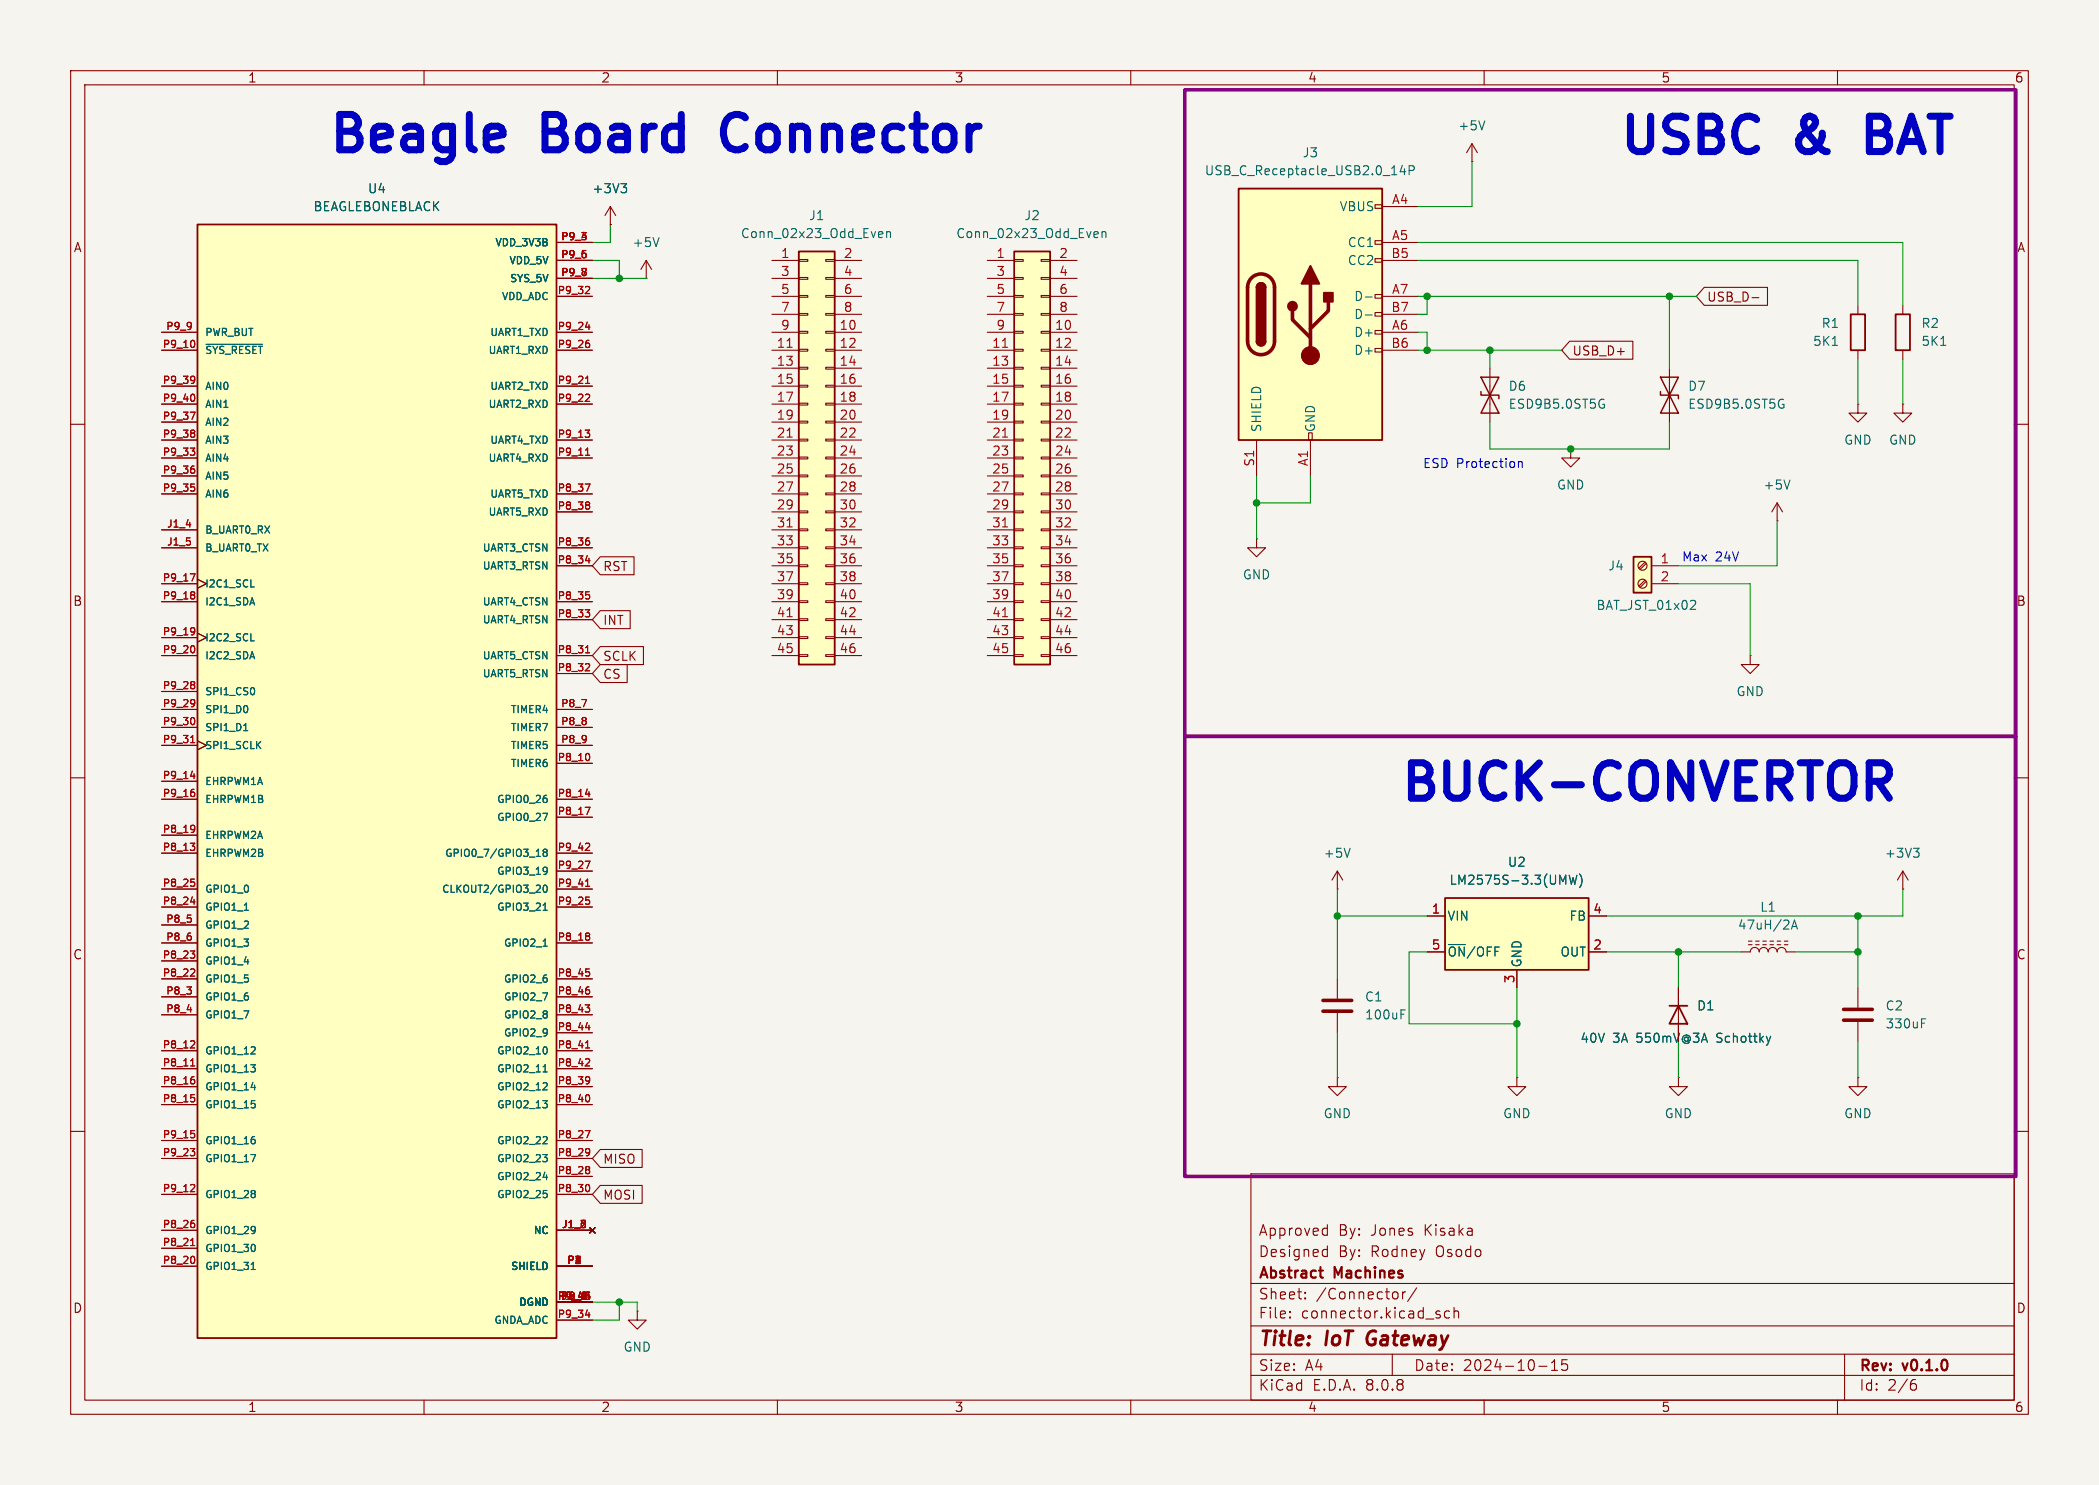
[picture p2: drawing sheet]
<svg xmlns="http://www.w3.org/2000/svg" width="297mm" height="210mm" viewBox="0 0 297 210" stroke-linecap="round" stroke-linejoin="round" font-family="sans-serif">
<path d="M0 0h297v210h-297z" fill="#f5f4ef" stroke="#f5f4ef" stroke-width=".14"/>
<g fill="none" stroke="#840000" stroke-width=".15">
<path d="M10 10h277v190h-277zM12 12h273v186h-273zM60 10v2M110 10v2M160 10v2M210 10v2M260 10v2M262.9 43.2v1.3M262.9 49.5v1.3M269.2 57.2v1.2h1.3l-1.3 1.3-1.2-1.3h1.2M269.2 57.2h.1M10 60h2"/>
<path d="M285 60h2M10 110h2M285 110h2M189.2 138.4v2.8M237.5 139.7v7.6M262.9 139.7v2.8M189.2 143.3v2.8M262.9 152.4v1.3h1.3l-1.3 1.2-1.3-1.2h1.3M262.9 152.4h.1M262.9 144.5v2.8M10 160h2M177 166h108v32h-108z"/>
<path d="M187.4 176.7l.4 .1M187.4 173.7l.4 .1M187.8 173.2v1.5M187.8 176.2v1.5M187.8 177.6l-.4 .1M187.8 174.6l-.4 .1M285 160h2M60 198v2M110 198v2M160 198v2M177 194.5h108M177 191.5h108"/>
<path d="M177 187.5h108M177 181.5h108M182.5 186.3h.1l-.1 .1M182.5 186.3v.1M182.5 185.5v.1M182.5 185.5h.1l-.1 .1M184.7 183.6v.1M184.7 183.6h-.1l.1 .1M184.7 182.8v.1M184.7 182.8h-.1l.1 .1M197 191.5v3M197.7 182.8l.1 .2-.1 .6"/>
<path d="M198.5 182.7v1M198.9 182.7l-.3 .1-.1 .2M200.5 182.1l-1.3 2M203.6 185.9l.2 .2-.1 .2-.1 .1M203.6 185.4l.1 .1M205.1 185.5l-.4-.1-.3 .3v.4l.1 .2 .2 .1 .4-.1M205.7 185.5a.37 .37 0 0 1 .7 .1v.8M205.7 184.9v1.5M210 198v2M217.7 193.2h1.2M219.5 193.8h.9M219.5 192.7l.5-.4v1.5"/>
<path d="M221.7 192.3h-.7v.7l.2-.1h.5l.1 .3-.1 .5-.2 .1h-.3l-.2-.1M260 198v2M261 191.5v6.5M270.6 195.7h.4l.2 .3-.1 .5-.2 .1h-.3M271 195.1l-.4 .1"/>
</g>
<path d="M193.7 188.5a1.27 1.27 0 0 0 0 1.6" fill="none" stroke="#840000" stroke-width=".4"/>
<path d="M186.6 179.7h.6M187.1 180.7h.1" fill="none" stroke="#840000" stroke-width=".3"/>
<path d="M261.9 44.5h2v5h-2zM236.2 142.2h2.6M237.5 142.2l1.3 2.6h-2.6z" fill="none" stroke="#840000" stroke-width=".25"/>
<path d="M187.2 143h4.1M187.2 141.5h4.1M260.9 144.3h4M260.9 142.7h4" fill="none" stroke="#840000" stroke-width=".51"/>
<path d="M259.3 48.8h.7M198.2 143.4h.5M198.2 142.8h.6M271.9 144.7h.4M271.9 144.1h.6" fill="none" stroke="#006464" stroke-width=".15"/>
<path d="M204.5 127h20.3v10.2h-20.3z" fill="#ffffc2"/>
<path d="M204.5 127h20.3v10.2h-20.3z" fill="none" stroke="#840000" stroke-width=".25"/>
<g fill="none" stroke="#840000" stroke-width=".15">
<path d="M86.4 31.8h.1M86.4 29.2l-.8 1.3M86.4 29.2v2.6M86.4 29.2l.7 1.3M210.8 52.1v7.6M236.2 52.1v7.6M262.9 57.2v1.2h1.3l-1.3 1.3-1.3-1.3h1.3M262.9 57.2h.1M222.2 63.5v1.3h1.3l-1.3 1.2-1.2-1.2h1.2M222.2 63.5h.1M251.5 73.7h.1M251.5 71.1l-.8 1.3"/>
<path d="M251.5 71.1v2.6M251.5 71.1l.7 1.3M201.9 129.5h2.6M201.9 134.6h2.6M214.6 137.2v2.5M224.8 129.5h2.5M224.8 134.6h2.5M246.4 134.6h1.2a.64 .64 0 0 1 .7-.6 .64 .64 0 0 1 .6 .6 .64 .64 0 0 1 .7-.6 .64 .64 0 0 1 .6 .6 .64 .64 0 0 1 .6-.6 .64 .64 0 0 1 .7 .6 .64 .64 0 0 1 .6-.6 .64 .64 0 0 1 .6 .6h1.3M247.4 133.6h.5M247.4 133.1h.5M248.4 133.6h.5M248.4 133.1h.5"/>
<path d="M249.4 133.6h.5M249.4 133.1h.5M250.4 133.6h.6M250.4 133.1h.6M251.5 133.6h.5M251.5 133.1h.5M252.5 133.6h.5M252.5 133.1h.5M214.6 152.4v1.3h1.3l-1.3 1.2-1.2-1.2h1.2M214.6 152.4h.1M237.5 152.4v1.3h1.3l-1.3 1.2-1.3-1.2h1.3M237.5 152.4h.1"/>
</g>
<path d="M87.9 26h.8l-.5 .5M88.4 26.5l.3 .2v.3l-.3 .2M226.7 56.5h.3M226.8 57.2h.2v.4l-.3 .1M252.1 56.5h.3M252.2 57.2h.2v.4l-.3 .1M253.3 67.9l-.4 1.3M222 123.8l.3 1.2 .3-.9 .2 .9 .3-1.2M223.5 123.6a1.46 1.46 0 0 1 0 1.9M253.5 131.4l.4-1.3 .4 1.3M253.6 131h.6" fill="none" stroke="#006464" stroke-width=".15"/>
<path d="M209.5 55.4v.5h2.6v.5M209.5 53.3h2.6l-1.3 2.6zM210.8 55.9l1.3 2.5h-2.6zM234.9 55.4v.5h2.6v.5M234.9 53.3h2.6l-1.3 2.6zM236.2 55.9l1.3 2.5h-2.6z" fill="none" stroke="#840000" stroke-width=".2"/>
<path d="M113 35.6h5.1v58.4h-5.1z" fill="#ffffc2"/>
<g fill="none" stroke="#840000" stroke-width=".15">
<path d="M91.4 39.4h.1M91.4 36.8l.8 1.3M91.4 36.8v2.6M91.4 36.8l-.7 1.3M109.2 36.8h3.8M109.2 39.4h3.8M113 39.2h1.3v.3h-1.3zM113 36.7h1.3v.3h-1.3zM116.8 39.2h1.3v.3h-1.3zM116.8 36.7h1.3v.3h-1.3zM118.1 36.8h3.8M118.1 39.4h3.8"/>
<path d="M109.2 47h3.8M109.2 49.5h3.8M109.2 52.1h3.8M109.2 54.6h3.8M109.2 57.2h3.8M109.2 59.7h3.8M109.2 41.9h3.8M109.2 44.5h3.8M113 59.6h1.3v.2h-1.3zM113 57h1.3v.3h-1.3zM113 54.5h1.3v.2h-1.3zM113 51.9h1.3v.3h-1.3z"/>
<path d="M113 49.4h1.3v.3h-1.3zM113 46.9h1.3v.2h-1.3zM113 44.3h1.3v.3h-1.3zM113 41.8h1.3v.2h-1.3zM116.8 59.6h1.3v.2h-1.3zM116.8 57h1.3v.3h-1.3zM116.8 54.5h1.3v.2h-1.3zM116.8 51.9h1.3v.3h-1.3zM116.8 49.4h1.3v.3h-1.3zM116.8 46.9h1.3v.2h-1.3zM116.8 44.3h1.3v.3h-1.3zM116.8 41.8h1.3v.2h-1.3z"/>
<path d="M118.1 47h3.8M118.1 49.5h3.8M118.1 52.1h3.8M118.1 54.6h3.8M118.1 57.2h3.8M118.1 59.7h3.8M118.1 41.9h3.8M118.1 44.5h3.8M269.2 43.2v1.3M269.2 49.5v1.3M109.2 62.2h3.8M109.2 64.8h3.8"/>
<path d="M109.2 67.3h3.8M109.2 69.9h3.8M109.2 72.4h3.8M109.2 74.9h3.8M109.2 77.5h3.8M113 79.9h1.3v.2h-1.3zM113 77.3h1.3v.3h-1.3zM113 74.8h1.3v.3h-1.3zM113 72.3h1.3v.2h-1.3zM113 69.7h1.3v.3h-1.3zM113 67.2h1.3v.2h-1.3zM113 64.6h1.3v.3h-1.3z"/>
<path d="M113 62.1h1.3v.3h-1.3zM116.8 79.9h1.3v.2h-1.3zM116.8 77.3h1.3v.3h-1.3zM116.8 74.8h1.3v.3h-1.3zM116.8 72.3h1.3v.2h-1.3zM116.8 69.7h1.3v.3h-1.3zM116.8 67.2h1.3v.2h-1.3zM116.8 64.6h1.3v.3h-1.3zM116.8 62.1h1.3v.3h-1.3zM118.1 62.2h3.8M118.1 64.8h3.8M118.1 67.3h3.8"/>
<path d="M118.1 69.9h3.8M118.1 72.4h3.8M118.1 74.9h3.8M118.1 77.5h3.8M109.2 80h3.8M109.2 82.6h3.8M109.2 85.1h3.8M109.2 87.6h3.8M109.2 90.2h3.8M109.2 92.7h3.8M113 92.6h1.3v.2h-1.3zM113 90h1.3v.3h-1.3z"/>
<path d="M113 87.5h1.3v.3h-1.3zM113 85h1.3v.2h-1.3zM113 82.4h1.3v.3h-1.3zM116.8 92.6h1.3v.2h-1.3zM116.8 90h1.3v.3h-1.3zM116.8 87.5h1.3v.3h-1.3zM116.8 85h1.3v.2h-1.3zM116.8 82.4h1.3v.3h-1.3zM118.1 80h3.8M118.1 82.6h3.8M118.1 85.1h3.8M118.1 87.6h3.8"/>
<path d="M118.1 90.2h3.8M118.1 92.7h3.8M189.2 125.7h.1M189.2 123.2l-.7 1.3M189.2 123.2v2.5M189.2 123.2l.8 1.3M269.2 125.7h.1M269.2 123.2v2.5M269.2 123.2l-.7 1.3M269.2 123.2l.8 1.3M189.2 152.4v1.3h1.3l-1.3 1.2-1.2-1.2h1.2M189.2 152.4h.1"/>
</g>
<path d="M113 35.6h5.1v58.4h-5.1zM268.2 44.5h2.1v5h-2.1z" fill="none" stroke="#840000" stroke-width=".25"/>
<path d="M111.4 49.1h.7M111.4 61.8h.7M111.4 74.5h.7M111.4 87.2h.7" fill="none" stroke="#a90000" stroke-width=".15"/>
<path d="M93.3 33.6l-.5 1.3M124.5 32.8h.4v.3l-.6 .1M124.9 33.5l-.4 .1M125.5 32.9l.1-.1h.3l.1 .8M125.5 32.8v.8M274.6 48.8h.7M191 120l-.4 1.2M270.8 120h.7l-.4 .4M271.3 120.4l.2 .3v.3l-.2 .2" fill="none" stroke="#006464" stroke-width=".15"/>
<path d="M143.5 35.6h5.1v58.4h-5.1z" fill="#ffffc2"/>
<g fill="none" stroke="#840000" stroke-width=".15">
<path d="M139.7 36.8h3.8M139.7 39.4h3.8M143.5 39.2h1.3v.3h-1.3zM143.5 36.7h1.3v.3h-1.3zM147.3 39.2h1.3v.3h-1.3zM147.3 36.7h1.3v.3h-1.3zM148.6 36.8h3.8M148.6 39.4h3.8M139.7 47h3.8M139.7 49.5h3.8M139.7 52.1h3.8M139.7 54.6h3.8"/>
<path d="M139.7 57.2h3.8M139.7 59.7h3.8M139.7 41.9h3.8M139.7 44.5h3.8M143.5 59.6h1.3v.2h-1.3zM143.5 57h1.3v.3h-1.3zM143.5 54.5h1.3v.2h-1.3zM143.5 51.9h1.3v.3h-1.3zM143.5 49.4h1.3v.3h-1.3zM143.5 46.9h1.3v.2h-1.3zM143.5 44.3h1.3v.3h-1.3zM143.5 41.8h1.3v.2h-1.3z"/>
<path d="M147.3 59.6h1.3v.2h-1.3zM147.3 57h1.3v.3h-1.3zM147.3 54.5h1.3v.2h-1.3zM147.3 51.9h1.3v.3h-1.3zM147.3 49.4h1.3v.3h-1.3zM147.3 46.9h1.3v.2h-1.3zM147.3 44.3h1.3v.3h-1.3zM147.3 41.8h1.3v.2h-1.3zM148.6 47h3.8M148.6 49.5h3.8M148.6 52.1h3.8M148.6 54.6h3.8"/>
<path d="M148.6 57.2h3.8M148.6 59.7h3.8M148.6 41.9h3.8M148.6 44.5h3.8M139.7 62.2h3.8M139.7 64.8h3.8M139.7 67.3h3.8M139.7 69.9h3.8M139.7 72.4h3.8M139.7 74.9h3.8M139.7 77.5h3.8M143.5 79.9h1.3v.2h-1.3z"/>
<path d="M143.5 77.3h1.3v.3h-1.3zM143.5 74.8h1.3v.3h-1.3zM143.5 72.3h1.3v.2h-1.3zM143.5 69.7h1.3v.3h-1.3zM143.5 67.2h1.3v.2h-1.3zM143.5 64.6h1.3v.3h-1.3zM143.5 62.1h1.3v.3h-1.3zM147.3 79.9h1.3v.2h-1.3zM147.3 77.3h1.3v.3h-1.3zM147.3 74.8h1.3v.3h-1.3zM147.3 72.3h1.3v.2h-1.3zM147.3 69.7h1.3v.3h-1.3z"/>
<path d="M147.3 67.2h1.3v.2h-1.3zM147.3 64.6h1.3v.3h-1.3zM147.3 62.1h1.3v.3h-1.3zM148.6 62.2h3.8M148.6 64.8h3.8M148.6 67.3h3.8M148.6 69.9h3.8M148.6 72.4h3.8M148.6 74.9h3.8M148.6 77.5h3.8M139.7 80h3.8M139.7 82.6h3.8"/>
<path d="M139.7 85.1h3.8M139.7 87.6h3.8M139.7 90.2h3.8M139.7 92.7h3.8M143.5 92.6h1.3v.2h-1.3zM143.5 90h1.3v.3h-1.3zM143.5 87.5h1.3v.3h-1.3zM143.5 85h1.3v.2h-1.3zM143.5 82.4h1.3v.3h-1.3zM147.3 92.6h1.3v.2h-1.3zM147.3 90h1.3v.3h-1.3zM147.3 87.5h1.3v.3h-1.3z"/>
<path d="M147.3 85h1.3v.2h-1.3zM147.3 82.4h1.3v.3h-1.3zM148.6 80h3.8M148.6 82.6h3.8M148.6 85.1h3.8M148.6 87.6h3.8M148.6 90.2h3.8M148.6 92.7h3.8"/>
</g>
<path d="M143.5 35.6h5.1v58.4h-5.1z" fill="none" stroke="#840000" stroke-width=".25"/>
<path d="M141.8 49.1h.8M141.8 61.8h.8M141.8 74.5h.8M141.8 87.2h.8" fill="none" stroke="#a90000" stroke-width=".15"/>
<path d="M155 32.8h.3l.1 .3-.6 .1M155.3 33.5l-.3 .1M155.9 32.9l.2-.1h.3l.1 .8M155.9 32.8v.8" fill="none" stroke="#006464" stroke-width=".15"/>
<path d="M231.1 78.7h2.6v5.1h-2.6z" fill="#ffffc2"/>
<path d="M231.1 78.7h2.6v5.1h-2.6z" fill="none" stroke="#840000" stroke-width=".25"/>
<g fill="none" stroke="#840000" stroke-width=".15">
<path d="M232.8 79.5l-.9 .8M232.9 79.7l-.8 .8M232.8 82l-.9 .9M232.9 82.2l-.8 .9M233.7 80h3.8M233.7 82.6h3.8"/>
<circle cx="232.4" cy="82.5" r=".63"/>
<circle cx="232.4" cy="80" r=".63"/>
</g>
<path d="M239.7 84.9l.2 .2v.4l-.8 .7h.8" fill="none" stroke="#006464" stroke-width=".15"/>
<path d="M175.3 26.7h20.3v35.5h-20.3z" fill="#ffffc2"/>
<g fill="none" stroke="#840000" stroke-width=".15">
<path d="M194.6 36.6h1v.5h-1zM194.6 34h1v.5h-1zM194.6 29h1v.5h-1zM195.6 29.2h5.1M195.6 34.3h5.1M195.6 36.8h5.1M208.3 22.9h.1M208.3 20.3l-.8 1.3M208.3 20.3v2.6M208.3 20.3l.7 1.3M194.6 49.3h1v.5h-1zM194.6 46.7h1v.5h-1z"/>
<path d="M194.6 44.2h1v.5h-1zM194.6 41.7h1v.5h-1zM195.6 47h5.1M195.6 41.9h5.1M195.6 49.5h5.1M195.6 44.5h5.1M177.8 62.2v5.1M185.2 61.2h.5v1h-.5zM185.4 62.2v5.1M247.6 92.7v1.3h1.3l-1.3 1.3-1.2-1.3h1.2M247.6 92.7h.1M90.2 185.4v1.3h1.2l-1.2 1.3-1.3-1.3h1.3"/>
<path d="M90.2 185.4h.1"/>
</g>
<path d="M175.3 26.7h20.3v35.5h-20.3zM177.8 48.3a.64 .64 0 0 0 .6 .6 .64 .64 0 0 0 .7-.6M177.8 40.6a.64 .64 0 0 1 .6-.6 .64 .64 0 0 1 .7 .6" fill="none" stroke="#840000" stroke-width=".25"/>
<path d="M177.1 39.3a1.9 1.9 0 0 1 2.1-.4 1.9 1.9 0 0 1 1.1 1.7v7.7a1.91 1.91 0 0 1-1.9 1.9 1.91 1.91 0 0 1-1.9-1.9v-7.7a1.9 1.9 0 0 1 .6-1.3zM182.9 43.9v1.3l2.5 2.6M185.4 40.1v10.2M188 42.7v1.2l-2.6 2.6" fill="none" stroke="#840000" stroke-width=".51"/>
<g fill="#840000" stroke="#840000" stroke-width=".25">
<path d="M177.8 48.3h1.3a.64 .64 0 0 1-.7 .6 .64 .64 0 0 1-.6-.6z"/>
<path d="M177.8 40.6h1.3v7.7h-1.3z"/>
<path d="M178 40.2a.64 .64 0 0 1 .7-.1 .64 .64 0 0 1 .4 .5h-1.3z"/>
<path d="M185.4 37.6l1.3 2.5h-2.6z"/>
<path d="M187.3 41.4h1.3v1.3h-1.3z"/>
<circle cx="182.9" cy="43.3" r=".63"/>
</g>
<circle cx="185.4" cy="50.3" r="1.27" fill="#840000" stroke="#840000" stroke-width=".15"/>
<path d="M210.1 17.1l-.4 1.3M198.4 23.4l-.3 .9h.8M198.7 23.9v.8M199.4 24.1l.6-.1 .1-.1v-.3l-.2-.2h-.5v1.3M193.2 42h1M193.2 44.5h1" fill="none" stroke="#006464" stroke-width=".15"/>
<path d="M27.9 31.8h50.8v157.4h-50.8z" fill="#ffffc2"/>
<path d="M27.9 31.8h50.8v157.4h-50.8z" fill="none" stroke="#840000" stroke-width=".25"/>
<g fill="none" stroke="#840000" stroke-width=".15">
<path d="M78.7 34.3h5.1M78.7 36.8h5.1M78.7 39.4h5.1M86.4 31.8h.1M22.9 49.5h5M22.9 54.6h5M22.9 57.2h5M22.9 47h5M22.9 59.7h5M78.7 49.5h5.1M78.7 54.6h5.1M78.7 57.2h5.1"/>
<path d="M78.7 47h5.1M78.7 41.9h5.1M222.1 48.3h8.9v2.5h-8.9l-1.1-1.3zM241.1 40.6h9v2.6h-9l-1.1-1.3zM247.9 42.1h1M22.9 74.9h5M22.9 77.5h5M22.9 69.9h5M22.9 64.8h5M22.9 62.2h5M22.9 67.3h5M78.7 77.5h5.1"/>
<path d="M78.7 69.9h5.1M78.7 72.4h5.1M78.7 64.8h5.1M78.7 62.2h5.1M84.9 78.7h4.8v2.6h-4.8l-1.1-1.3zM177.8 76.2v1.3h1.3l-1.3 1.2-1.3-1.2h1.3M177.8 76.2h.1M22.9 92.7h5M22.9 85.1h5M22.9 82.6h5M22.9 90.2h5M22.9 97.8h5"/>
<path d="M27.9 81.9l1.3 .7-1.3 .6M27.9 89.5l1.3 .7-1.3 .6M78.7 92.7h5.1M78.7 95.3h5.1M78.7 87.6h5.1M78.7 80h5.1M78.7 85.1h5.1M84.9 86.4h4.3v2.5h-4.3l-1.1-1.3zM84.9 91.4h6.1v2.6h-6.1l-1.1-1.3zM84.9 94h3.8v2.5h-3.8l-1.1-1.2zM22.9 113h5M22.9 118.1h5"/>
<path d="M22.9 100.3h5M22.9 102.9h5M22.9 105.4h5M22.9 110.5h5M27.9 104.8l1.3 .6-1.3 .6M78.7 108h5.1M78.7 113h5.1M78.7 115.6h5.1M78.7 100.3h5.1M78.7 102.9h5.1M78.7 105.4h5.1M22.9 120.7h5"/>
<path d="M22.9 133.4h5M22.9 138.4h5M22.9 135.9h5M22.9 128.3h5M22.9 125.7h5M22.9 130.8h5M78.7 120.7h5.1M78.7 133.4h5.1M78.7 138.4h5.1M78.7 128.3h5.1M78.7 125.7h5.1M78.7 123.2h5.1"/>
<path d="M201.9 129.5h2.6M201.9 134.6h2.6M214.6 137.2v2.5M224.8 129.5h2.5M224.8 134.6h2.5M237.5 139.7v2.5M22.9 151.1h5M22.9 148.6h5M22.9 156.2h5M22.9 153.7h5M22.9 141h5M22.9 143.5h5"/>
<path d="M78.7 151.1h5.1M78.7 148.6h5.1M78.7 156.2h5.1M78.7 153.7h5.1M78.7 141h5.1M78.7 143.5h5.1M78.7 146.1h5.1M237.5 144.8v2.5M22.9 174h5M22.9 179.1h5M22.9 176.5h5M22.9 161.3h5"/>
<path d="M22.9 163.8h5M22.9 168.9h5M78.7 174h5.1M78.7 179.1h5.1M78.7 161.3h5.1M78.7 166.4h5.1M78.7 163.8h5.1M78.7 168.9h5.1M83.4 173.6l.8 .8M84.2 173.6l-.8 .8M84.9 167.6h6v2.6h-6l-1.1-1.3zM84.9 162.6h6v2.5h-6l-1.1-1.3z"/>
<path d="M78.7 184.2h5.1M78.7 186.7h5.1"/>
</g>
<g fill="none" stroke="#a90000" stroke-width=".15">
<path d="M26.9 58.3h.7l-.4 1M27.4 53.2l.1 .1a.86 .86 0 0 1-.1 .8M27.5 48.2l.1 .3-.1 .5M27.5 55.8l.1 .3-.1 .6M27.6 53.6l-.2 .2M82.9 54.2h.5M82.9 46.3h.6M83 53.4l.1-.2v1M83.2 40.5l.2 .2v.2l-.6 .6h.6M83.2 55.7l.2 .2v.3l-.6 .6h.6M83.3 48.6l.1 .1-.1 .4M26.9 63.4h.7l-.4 .4"/>
<path d="M27 68.4h.5M27.4 68.8l.2 .2v.3l-.2 .2M27.5 60.9l.1 .1-.1 .2M27.5 61.3l.1 .2-.1 .3M27.5 63.8l.1 .1-.1 .4M27.5 66.3l.1 .2-.1 .4M82.8 68.4h.7l-.5 1.1M82.8 60.8h.6l-.3 .4M82.9 79.3h.6M82.9 64.4h.5M83 63.5l.1-.1v1M83.3 61.3l.1 .1-.1 .4"/>
<path d="M83.3 71l.1 .2-.1 .2M83.3 71.5l.1 .1-.1 .4M83.3 76.5l.1 .1-.1 .4M26.9 81.1h.7l-.4 1.1M27.4 88.8l.1 .1a.86 .86 0 0 1-.1 .8M27.4 98.9l.1 .1a.86 .86 0 0 1-.1 .8M27.5 83.7l.1 .2-.1 .2M27.5 84.2l.1 .1-.1 .4M27.5 91.4l.1 .3-.1 .5M27.5 96.4l.1 .2-.1 .2M27.5 96.9l.1 .1-.1 .4M27.6 89.2l-.2 .2"/>
<path d="M27.6 99.4l-.2 .2M82.8 86.2h.6l-.3 .4M82.9 92.3h.5M82.9 83.7h.5M83 91.5l.1-.2v1M83.2 84.1l.2 .2v.2l-.2 .2M83.2 93.8l.2 .2v.3l-.6 .6h.6M83.3 86.7l.1 .1-.1 .4M26.9 119.2h.7l-.4 .4M27 109.8h.6M27 105h.6M27.2 104.2l.1-.2v1"/>
<path d="M27.4 116.7l.1 .1a.86 .86 0 0 1-.1 .8M27.5 101.6l.1 .3-.1 .5M27.5 112.1l.1 .1-.1 .4M27.5 119.7l.1 .1-.1 .4M27.6 117.1l-.2 .2M82.8 114.2h.7l-.5 1M82.9 112.3h.6M83.2 119.2l.2 .2v.3l-.6 .6h.6M83.3 106.6l.1 .3-.1 .6M26.9 134.5h.7l-.4 .4M27 127.5h.6M27 124.3h.5"/>
<path d="M27.4 124.7l.2 .2v.3l-.2 .1M27.4 137l.2 .2-.1 .3-.6 .5h.7M27.5 134.9l.1 .2-.1 .4M82.8 121.8h.7l-.5 1M82.9 125.3h.5M82.9 137h.5M82.9 126.9h.5M83 124.5l.1-.2v1M83.2 127.3l.2 .1v.3l-.2 .2M83.2 137.4l.2 .2v.3l-.2 .1M83.3 132l.1 .1-.1 .2M83.3 132.4l.1 .2-.1 .3"/>
<path d="M27 150.7h.6M27 154.8h.5M27 159.9h.5M27.2 149.9l.1-.2v1M27.4 147.2l.2 .2-.1 .2-.6 .6h.7M27.4 155.2l.2 .2v.2l-.2 .2M27.5 152.7l.1 .1-.1 .4M82.8 159.9h.7l-.5 1M82.8 142.1h.6l-.3 .4M82.9 148.2h.5M82.9 145.3h.6M83 147.3l.1-.1v1"/>
<path d="M83.2 149.7l.2 .2v.3l-.6 .5h.6M83.2 152.3l.2 .1a.86 .86 0 0 1-.1 .8M83.3 140l.1 .1-.1 .4M83.3 142.5l.1 .2-.1 .4M83.3 154.9l.1 .3-.1 .5M83.4 152.7l-.2 .2M26.9 162.4h.7l-.4 .4M27 176.1h.6M27.2 175.3l.1-.2v1M27.4 160.3l.2 .2v.2l-.2 .2M27.4 167.5l.2 .2-.1 .2-.6 .6h.7M27.5 162.9l.1 .1-.1 .4"/>
<path d="M27.5 173l.1 .2-.1 .4M27.5 177.8l.1 .3-.1 .5M83.2 162.4l.2 .1a.86 .86 0 0 1-.1 .8M83.3 165l.1 .2-.1 .2M83.3 165.5l.1 .1-.1 .3M83.3 167.6l.1 .3-.1 .5M83.4 162.9l-.2 .2M82.8 182.7h.6l-.3 .4M82.9 186h.6M82.9 183.4h.6M83.3 183.2l.1 .1-.1 .4"/>
</g>
<g fill="none" stroke="#006464" stroke-width=".15">
<path d="M87.9 26h.8l-.5 .5M88.4 26.5l.3 .2v.3l-.3 .2M29.2 48.7h7.9M35.5 83h.5M35.5 90.6h.5M36 97.4v.7M34.5 103.3h.6M76.8 115h.7l-.5 1M77.3 112.9l.1 .2-.1 .3M34.6 128.7h.6M75.9 121.1h.6M76.8 133.8h.6"/>
<path d="M76.8 128.7h.6M76.9 125.3l.2-.1a.54 .54 0 0 1 .3 .5 .54 .54 0 0 1-.3 .5l-.2-.1-.1-.3zM77 120.5l-.2-.2 .2-.2h.3l.1 .2-.2 .2M77 120.5l-.2 .2 .1 .3 .1 .1h.3l.1-.2v-.3l-.2-.1M77 127.9l.1-.2v1M77 120.5h.2M77.3 122.7h.1a.86 .86 0 0 1-.1 .9M77.4 123.1l-.1 .1M222 123.8l.3 1.2 .3-.9 .2 .9 .3-1.2M223.5 123.6a1.46 1.46 0 0 1 0 1.9M35.5 150.6h.6l-.3 .4M35.5 153.8h.7"/>
<path d="M36 148.1l.1 .1v.3l-.6 .6h.6M36.1 151.1v.4M36.1 156.1v.5M76.8 155.7h.6l-.3 .3M76.8 151.6h.6M77 150.7l.1-.1v1M77.2 153.1l.2 .2v.3l-.6 .5h.6M77.3 148.1l.1 .3-.1 .6M77.3 156.1l.1 .1-.1 .4M35.5 163.3h.7l-.5 1M35.5 179.5h.6M36.1 161.2v.5"/>
<path d="M36.1 168.5v.2M36.1 168.9v.4M36.1 173.5v.7M36.1 176.2v.6M36.1 173.9v.1M76.8 163.3h.6l-.3 .4M76.8 166.5h.7M76.9 168.4h.5M77.2 160.7l.2 .2v.3l-.6 .6h.6M77.3 163.7l.1 .2-.1 .3M77.3 168.8l.1 .1-.1 .4"/>
</g>
<path d="M102.8 16.9a3.5 3.5 0 0 0 0 3.6M264.5 18.8h1.7M266.2 16.4h-1.7v5h1.9M265.7 110.5l1.6 2.4M266.9 108.1a1.36 1.36 0 0 1 0 2.2" fill="none" stroke="#0000c2" stroke-width="1"/>
<path d="M214.9 65.3v.8M214.9 65.4l.1-.1h.3l.1 .8" fill="none" stroke="#0000c2" stroke-width=".15"/>
<path d="M167.6 12.7h117.6v91.4h-117.6zM167.6 104.1h117.6v62.3h-117.6z" fill="none" stroke="#840084" stroke-width=".5"/>
<g fill="none" stroke="#009600" stroke-width=".15">
<path d="M83.8 36.8h3.8v2.6M83.8 39.4h7.6M86.4 31.8v2.5h-2.6M200.7 36.8h62.2v6.4M200.7 34.3h68.5v8.9M208.3 22.9v6.3h-7.6M200.7 41.9h39.3M200.7 49.5h20.3M200.7 47h1.2v2.5M201.9 41.9v2.6h-1.2M210.8 59.7v3.8h25.4v-3.8M210.8 49.5v2.6"/>
<path d="M236.2 41.9v10.2M262.9 50.8v6.4M269.2 50.8v6.4M177.8 67.3v8.9M185.4 67.3v3.8h-7.6M251.5 73.7v6.3h-14M237.5 82.6h10.1v10.1M189.2 129.5h12.7M189.2 125.7v12.7M201.9 134.6h-2.5v10.2h15.2M214.6 139.7v12.7M227.3 134.6h19.1"/>
<path d="M237.5 134.6v5.1M254 134.6h8.9M262.9 129.5v10.2M269.2 125.7v3.8h-41.9M189.2 146.1v6.3M237.5 147.3v5.1M262.9 147.3v5.1M83.8 184.2h6.4v1.2M87.6 184.2v2.5h-3.8"/>
</g>
<g fill="#009600" stroke="#009600" stroke-width=".15">
<circle cx="189.2" cy="129.5" r=".46"/>
<circle cx="262.9" cy="134.6" r=".46"/>
<circle cx="262.9" cy="129.5" r=".46"/>
<circle cx="237.5" cy="134.6" r=".46"/>
<circle cx="214.6" cy="144.8" r=".46"/>
<circle cx="236.2" cy="41.9" r=".46"/>
<circle cx="87.6" cy="184.2" r=".46"/>
<circle cx="87.6" cy="39.4" r=".46"/>
<circle cx="210.8" cy="49.5" r=".46"/>
<circle cx="201.9" cy="49.5" r=".46"/>
<circle cx="222.2" cy="63.5" r=".46"/>
<circle cx="177.8" cy="71.1" r=".46"/>
<circle cx="201.9" cy="41.9" r=".46"/>
</g>
<g font-size="7" fill="#0000c2">
<text x="46.2" y="21.8">Beagle</text>
<text x="77.3" y="21.8">Board</text>
<text x="104.8" y="21.8">Connector</text>
<text x="228.9" y="22.1">USBC</text>
<text x="254.7" y="22.1">&amp;</text>
<text x="266.7" y="22.1">BAT</text>
<text x="197.9" y="113.5">BUCK-CONVERTOR</text>
</g>
<g font-size="2.8" fill="#840000">
<text x="178" y="190.9">Title:</text>
<text x="187.7" y="190.9">IoT</text>
<text x="194.3" y="190.9">Gateway</text>
</g>
<g font-size="2.1" fill="#840000">
<text x="178" y="178">Designed</text>
<text x="178" y="175">Approved</text>
<text x="189.4" y="178">By:</text>
<text x="189.4" y="175">By:</text>
<text x="194" y="178">Rodney</text>
<text x="194" y="175">Jones</text>
<text x="201.7" y="175">Kisaka</text>
<text x="203.3" y="178">Osodo</text>
<text x="178" y="184">Sheet:</text>
<text x="178" y="181.2">Abstract</text>
<text x="186.2" y="184">/Connector/</text>
<text x="188.9" y="181.2">Machines</text>
<text x="178" y="186.7">File:</text>
<text x="184.1" y="186.7">connector.kicad_sch</text>
<text x="178" y="196.9">KiCad</text>
<text x="178" y="194.1">Size:</text>
<text x="184.7" y="194.1">A4</text>
<text x="185.7" y="196.9">E.D.A.</text>
<text x="193.3" y="196.9">8.0.8</text>
<text x="200" y="194.1">Date:</text>
<text x="207" y="194.1">2024-10-15</text>
<text x="263" y="194.3">Rev:</text>
<text x="263" y="196.9">Id:</text>
<text x="267.1" y="196.9">2/6</text>
<text x="269.4" y="194.3">v0.1.0</text>
</g>
<g font-size="1.8" fill="#840000">
<text x="35" y="11.9">1</text>
<text x="85" y="11.9">2</text>
<text x="135" y="11.9">3</text>
<text x="185" y="11.9">4</text>
<text x="235" y="11.9">5</text>
<text x="285" y="11.9">6</text>
<text x="10.3" y="35.9">A</text>
<text x="285.3" y="35.9">A</text>
<text x="241.5" y="42.9">USB_D-</text>
<text x="222.4" y="50.5">USB_D+</text>
<text x="85.2" y="81">RST</text>
<text x="10.3" y="85.9">B</text>
<text x="85.2" y="88.6">INT</text>
<text x="285.3" y="85.9">B</text>
<text x="85.2" y="93.7">SCLK</text>
<text x="85.2" y="96.2">CS</text>
<text x="10.3" y="135.9">C</text>
<text x="285.3" y="135.9">C</text>
<text x="85.2" y="164.8">MISO</text>
<text x="85.2" y="169.9">MOSI</text>
<text x="10.3" y="185.9">D</text>
<text x="285.3" y="185.9">D</text>
<text x="35" y="199.9">1</text>
<text x="85" y="199.9">2</text>
<text x="135" y="199.9">3</text>
<text x="185" y="199.9">4</text>
<text x="235" y="199.9">5</text>
<text x="285" y="199.9">6</text>
</g>
<g font-size="1.8" fill="#006464">
<text x="184.2" y="22.5">J3</text>
<text x="206.2" y="18.6">+5V</text>
<text x="52" y="27.5">U4</text>
<text x="83.7" y="27.5">+3V3</text>
<text x="170.4" y="25">USB_C_Receptacle_USB2.0_14P</text>
<text x="44.3" y="30.1">BEAGLEBONEBLACK</text>
<text x="89.4" y="35.2">+5V</text>
<text x="104.7" y="33.9">Conn_02x23_Odd_Even</text>
<text x="114.4" y="31.3">J1</text>
<text x="135.2" y="33.9">Conn_02x23_Odd_Even</text>
<text x="144.9" y="31.3">J2</text>
<text x="189.5" y="30.1">VBUS</text>
<text x="190.6" y="35.2">CC1</text>
<text x="190.6" y="37.7">CC2</text>
<text x="191.5" y="47.9">D+</text>
<text x="191.5" y="42.8">D-</text>
<text x="191.5" y="45.3">D-</text>
<text x="257.7" y="46.6">R1</text>
<text x="271.8" y="46.6">R2</text>
<text x="191.5" y="50.4">D+</text>
<text x="256.4" y="49.1">5K1</text>
<text x="271.8" y="49.1">5K1</text>
<text x="213.4" y="55.5">D6</text>
<text x="213.4" y="58">ESD9B5.0ST5G</text>
<text x="238.8" y="55.5">D7</text>
<text x="238.8" y="58">ESD9B5.0ST5G</text>
<text x="178.7" y="61.2" transform="rotate(-90 178.7 61.2)">SHIELD</text>
<text x="186.3" y="61.2" transform="rotate(-90 186.3 61.2)">GND</text>
<text x="260.9" y="63.1">GND</text>
<text x="267.2" y="63.1">GND</text>
<text x="220.2" y="69.4">GND</text>
<text x="249.4" y="69.4">+5V</text>
<text x="175.8" y="82.1">GND</text>
<text x="227.5" y="80.9">J4</text>
<text x="225.8" y="86.5">BAT_JST_01x02</text>
<text x="245.6" y="98.7">GND</text>
<text x="187.2" y="121.5">+5V</text>
<text x="205" y="125.3">LM2575S-3.3(UMW)</text>
<text x="213.3" y="122.8">U2</text>
<text x="266.6" y="121.5">+3V3</text>
<text x="204.7" y="130.4">VIN</text>
<text x="222" y="130.4">FB</text>
<text x="245.8" y="131.7">47uH/2A</text>
<text x="249" y="129.1">L1</text>
<text x="204.7" y="135.5">~{ON}/OFF</text>
<text x="215.5" y="136.9" transform="rotate(-90 215.5 136.9)">GND</text>
<text x="220.7" y="135.5">OUT</text>
<text x="193" y="141.8">C1</text>
<text x="240" y="143.1">D1</text>
<text x="266.7" y="143.1">C2</text>
<text x="193" y="144.4">100uF</text>
<text x="223.5" y="147.7">40V</text>
<text x="228.2" y="147.7">3A</text>
<text x="231.7" y="147.7">550mV@3A</text>
<text x="243.2" y="147.7">Schottky</text>
<text x="266.7" y="145.6">330uF</text>
<text x="187.2" y="158.3">GND</text>
<text x="212.6" y="158.3">GND</text>
<text x="235.5" y="158.3">GND</text>
<text x="260.9" y="158.3">GND</text>
<text x="88.1" y="191.4">GND</text>
</g>
<g font-size="1.8" fill="#a90000">
<text x="196.9" y="29">A4</text>
<text x="196.9" y="34">A5</text>
<text x="110.4" y="36.6">1</text>
<text x="110.4" y="39.1">3</text>
<text x="110.4" y="41.7">5</text>
<text x="119.3" y="36.6">2</text>
<text x="119.3" y="39.1">4</text>
<text x="119.3" y="41.7">6</text>
<text x="140.9" y="36.6">1</text>
<text x="140.9" y="39.1">3</text>
<text x="140.9" y="41.7">5</text>
<text x="149.8" y="36.6">2</text>
<text x="149.8" y="39.1">4</text>
<text x="149.8" y="41.7">6</text>
<text x="196.8" y="36.6">B5</text>
<text x="196.9" y="41.7">A7</text>
<text x="110.4" y="44.2">7</text>
<text x="110.4" y="46.7">9</text>
<text x="118.7" y="46.7">10</text>
<text x="119.3" y="44.2">8</text>
<text x="140.9" y="44.2">7</text>
<text x="140.9" y="46.7">9</text>
<text x="149.2" y="46.7">10</text>
<text x="149.8" y="44.2">8</text>
<text x="196.8" y="44.2">B7</text>
<text x="196.9" y="46.7">A6</text>
<text x="109.8" y="49.3">11</text>
<text x="109.8" y="51.8">13</text>
<text x="118.7" y="49.3">12</text>
<text x="118.7" y="51.8">14</text>
<text x="140.3" y="49.3">11</text>
<text x="140.3" y="51.8">13</text>
<text x="149.2" y="49.3">12</text>
<text x="149.2" y="51.8">14</text>
<text x="196.8" y="49.3">B6</text>
<text x="109.8" y="54.4">15</text>
<text x="109.8" y="56.9">17</text>
<text x="109.8" y="59.4">19</text>
<text x="118.7" y="54.4">16</text>
<text x="118.7" y="56.9">18</text>
<text x="118.7" y="59.4">20</text>
<text x="140.3" y="54.4">15</text>
<text x="140.3" y="56.9">17</text>
<text x="140.3" y="59.4">19</text>
<text x="149.2" y="54.4">16</text>
<text x="149.2" y="56.9">18</text>
<text x="149.2" y="59.4">20</text>
<text x="109.8" y="62">21</text>
<text x="109.8" y="64.5">23</text>
<text x="118.7" y="62">22</text>
<text x="118.7" y="64.5">24</text>
<text x="140.3" y="62">21</text>
<text x="140.3" y="64.5">23</text>
<text x="149.2" y="62">22</text>
<text x="149.2" y="64.5">24</text>
<text x="109.8" y="67.1">25</text>
<text x="109.8" y="69.6">27</text>
<text x="118.7" y="67.1">26</text>
<text x="118.7" y="69.6">28</text>
<text x="140.3" y="67.1">25</text>
<text x="140.3" y="69.6">27</text>
<text x="149.2" y="67.1">26</text>
<text x="149.2" y="69.6">28</text>
<text x="177.5" y="66.1" transform="rotate(-90 177.5 66.1)">S1</text>
<text x="185.2" y="66" transform="rotate(-90 185.2 66)">A1</text>
<text x="109.8" y="72.1">29</text>
<text x="109.8" y="74.7">31</text>
<text x="109.8" y="77.2">33</text>
<text x="118.7" y="72.1">30</text>
<text x="118.7" y="74.7">32</text>
<text x="118.7" y="77.2">34</text>
<text x="140.3" y="72.1">29</text>
<text x="140.3" y="74.7">31</text>
<text x="140.3" y="77.2">33</text>
<text x="149.2" y="72.1">30</text>
<text x="149.2" y="74.7">32</text>
<text x="149.2" y="77.2">34</text>
<text x="109.8" y="79.8">35</text>
<text x="109.8" y="82.3">37</text>
<text x="118.7" y="79.8">36</text>
<text x="118.7" y="82.3">38</text>
<text x="140.3" y="79.8">35</text>
<text x="140.3" y="82.3">37</text>
<text x="149.2" y="79.8">36</text>
<text x="149.2" y="82.3">38</text>
<text x="234.9" y="79.8">1</text>
<text x="234.9" y="82.3">2</text>
<text x="109.8" y="84.8">39</text>
<text x="109.8" y="87.4">41</text>
<text x="109.8" y="89.9">43</text>
<text x="118.7" y="84.8">40</text>
<text x="118.7" y="87.4">42</text>
<text x="118.7" y="89.9">44</text>
<text x="140.3" y="84.8">39</text>
<text x="140.3" y="87.4">41</text>
<text x="140.3" y="89.9">43</text>
<text x="149.2" y="84.8">40</text>
<text x="149.2" y="87.4">42</text>
<text x="149.2" y="89.9">44</text>
<text x="109.8" y="92.5">45</text>
<text x="118.7" y="92.5">46</text>
<text x="140.3" y="92.5">45</text>
<text x="149.2" y="92.5">46</text>
<text x="202.5" y="129.3">1</text>
<text x="225.4" y="129.3">4</text>
<text x="202.5" y="134.4">5</text>
<text x="225.4" y="134.4">2</text>
<text x="214.4" y="139.1" transform="rotate(-90 214.4 139.1)">3</text>
</g>
<g font-size="1.8" fill="#0000c2">
<text x="201.3" y="66.4">ESD Protection</text>
<text x="237.9" y="79.6">Max</text>
<text x="242.7" y="79.6">24V</text>
</g>
<g font-size="1.4" fill="#006464">
<text x="70" y="35">VDD_3V3B</text>
<text x="72" y="37.6">VDD_5V</text>
<text x="72.1" y="40.1">SYS_5V</text>
<text x="29" y="47.7">PWR_BUT</text>
<text x="69.2" y="47.7">UART1_TXD</text>
<text x="70.9" y="42.6">VDD_ADC</text>
<text x="29" y="50.3">~{SYS_RESET}</text>
<text x="69" y="50.3">UART1_RXD</text>
<text x="29" y="55.3">AIN0</text>
<text x="29" y="57.9">AIN1</text>
<text x="69" y="57.9">UART2_RXD</text>
<text x="69.2" y="55.3">UART2_TXD</text>
<text x="29" y="65.5">AIN4</text>
<text x="29" y="60.4">AIN2</text>
<text x="29" y="63">AIN3</text>
<text x="69" y="65.5">UART4_RXD</text>
<text x="69.2" y="63">UART4_TXD</text>
<text x="29" y="70.6">AIN6</text>
<text x="29" y="68">AIN5</text>
<text x="69.2" y="70.6">UART5_TXD</text>
<text x="29" y="75.7">B_UART0_RX</text>
<text x="69" y="73.1">UART5_RXD</text>
<text x="29" y="78.2">B_UART0_TX</text>
<text x="29" y="83.3">I2C1_SCL</text>
<text x="68.2" y="80.7">UART3_RTSN</text>
<text x="68.2" y="78.2">UART3_CTSN</text>
<text x="29" y="85.8">I2C1_SDA</text>
<text x="68.2" y="88.4">UART4_RTSN</text>
<text x="68.2" y="85.8">UART4_CTSN</text>
<text x="29" y="90.9">I2C2_SCL</text>
<text x="29" y="93.4">I2C2_SDA</text>
<text x="68.2" y="93.4">UART5_CTSN</text>
<text x="68.2" y="96">UART5_RTSN</text>
<text x="29" y="98.5">SPI1_CS0</text>
<text x="29" y="101.1">SPI1_D0</text>
<text x="72.1" y="101.1">TIMER4</text>
<text x="29" y="103.6">SPI1_D1</text>
<text x="29" y="106.1">SPI1_SCLK</text>
<text x="72.1" y="103.6">TIMER7</text>
<text x="72.1" y="106.1">TIMER5</text>
<text x="29" y="111.2">EHRPWM1A</text>
<text x="29" y="113.8">EHRPWM1B</text>
<text x="70.2" y="113.8">GPIO0_26</text>
<text x="72.1" y="108.7">TIMER6</text>
<text x="29" y="118.8">EHRPWM2A</text>
<text x="70.2" y="116.3">GPIO0_27</text>
<text x="29" y="121.4">EHRPWM2B</text>
<text x="62.9" y="121.4">GPIO0_7/GPIO3_18</text>
<text x="70.2" y="123.9">GPIO3_19</text>
<text x="29" y="129">GPIO1_1</text>
<text x="29" y="126.5">GPIO1_0</text>
<text x="29" y="131.5">GPIO1_2</text>
<text x="62.4" y="126.5">CLKOUT2/GPIO3_20</text>
<text x="70.2" y="129">GPIO3_21</text>
<text x="29" y="136.6">GPIO1_4</text>
<text x="29" y="134.1">GPIO1_3</text>
<text x="71.2" y="134.1">GPIO2_1</text>
<text x="29" y="139.2">GPIO1_5</text>
<text x="29" y="141.7">GPIO1_6</text>
<text x="71.2" y="139.2">GPIO2_6</text>
<text x="71.2" y="141.7">GPIO2_7</text>
<text x="29" y="149.3">GPIO1_12</text>
<text x="29" y="144.2">GPIO1_7</text>
<text x="70.2" y="149.3">GPIO2_10</text>
<text x="71.2" y="144.2">GPIO2_8</text>
<text x="71.2" y="146.8">GPIO2_9</text>
<text x="29" y="151.9">GPIO1_13</text>
<text x="29" y="154.4">GPIO1_14</text>
<text x="70.2" y="154.4">GPIO2_12</text>
<text x="70.2" y="151.9">GPIO2_11</text>
<text x="29" y="156.9">GPIO1_15</text>
<text x="70.2" y="156.9">GPIO2_13</text>
<text x="29" y="162">GPIO1_16</text>
<text x="29" y="164.6">GPIO1_17</text>
<text x="70.2" y="162">GPIO2_22</text>
<text x="70.2" y="167.1">GPIO2_24</text>
<text x="70.2" y="164.6">GPIO2_23</text>
<text x="29" y="169.6">GPIO1_28</text>
<text x="70.2" y="169.6">GPIO2_25</text>
<text x="29" y="179.8">GPIO1_31</text>
<text x="29" y="177.3">GPIO1_30</text>
<text x="29" y="174.7">GPIO1_29</text>
<text x="72.2" y="179.8">SHIELD</text>
<text x="75.4" y="174.7">NC</text>
<text x="73.4" y="184.9">DGND</text>
<text x="69.8" y="187.4">GNDA_ADC</text>
</g>
<g font-size="1.4" fill="#a90000">
<text x="79.3" y="34">P9_3</text>
<text x="78.8" y="41.7">P9_32</text>
<text x="79.3" y="36.6">P9_5</text>
<text x="79.3" y="39.1">P9_7</text>
<text x="81.8" y="36.6">6</text>
<text x="81.8" y="39.1">8</text>
<text x="23.4" y="46.7">P9_9</text>
<text x="78.8" y="46.7">P9_24</text>
<text x="22.9" y="49.3">P9_10</text>
<text x="78.8" y="49.3">P9_26</text>
<text x="22.9" y="59.4">P9_37</text>
<text x="22.9" y="54.4">P9_39</text>
<text x="22.9" y="56.9">P9_40</text>
<text x="78.8" y="54.4">P9_21</text>
<text x="78.8" y="56.9">P9_22</text>
<text x="22.9" y="64.5">P9_33</text>
<text x="22.9" y="62">P9_38</text>
<text x="78.8" y="64.5">P9_11</text>
<text x="78.8" y="62">P9_13</text>
<text x="22.9" y="69.6">P9_35</text>
<text x="22.9" y="67.1">P9_36</text>
<text x="78.8" y="69.6">P8_37</text>
<text x="23.5" y="74.7">J1_4</text>
<text x="23.5" y="77.2">J1_5</text>
<text x="78.8" y="77.2">P8_36</text>
<text x="78.8" y="72.1">P8_38</text>
<text x="22.9" y="82.3">P9_17</text>
<text x="78.8" y="79.8">P8_34</text>
<text x="22.9" y="84.8">P9_18</text>
<text x="22.9" y="89.9">P9_19</text>
<text x="78.8" y="87.4">P8_33</text>
<text x="78.8" y="84.8">P8_35</text>
<text x="22.9" y="92.5">P9_20</text>
<text x="78.8" y="92.5">P8_31</text>
<text x="78.8" y="95">P8_32</text>
<text x="22.9" y="97.5">P9_28</text>
<text x="22.9" y="100.1">P9_29</text>
<text x="79.3" y="100.1">P8_7</text>
<text x="22.9" y="102.6">P9_30</text>
<text x="22.9" y="105.2">P9_31</text>
<text x="78.8" y="107.7">P8_10</text>
<text x="79.3" y="102.6">P8_8</text>
<text x="79.3" y="105.2">P8_9</text>
<text x="22.9" y="110.2">P9_14</text>
<text x="22.9" y="112.8">P9_16</text>
<text x="78.8" y="112.8">P8_14</text>
<text x="22.9" y="117.9">P8_19</text>
<text x="78.8" y="115.3">P8_17</text>
<text x="22.9" y="120.4">P8_13</text>
<text x="22.9" y="125.5">P8_25</text>
<text x="78.8" y="122.9">P9_27</text>
<text x="78.8" y="125.5">P9_41</text>
<text x="78.8" y="120.4">P9_42</text>
<text x="22.9" y="128">P8_24</text>
<text x="23.4" y="130.6">P8_5</text>
<text x="78.8" y="128">P9_25</text>
<text x="22.9" y="135.6">P8_23</text>
<text x="23.4" y="133.1">P8_6</text>
<text x="78.8" y="133.1">P8_18</text>
<text x="22.9" y="138.2">P8_22</text>
<text x="23.4" y="140.7">P8_3</text>
<text x="23.4" y="143.3">P8_4</text>
<text x="78.8" y="143.3">P8_43</text>
<text x="78.8" y="138.2">P8_45</text>
<text x="78.8" y="140.7">P8_46</text>
<text x="22.9" y="148.3">P8_12</text>
<text x="78.8" y="148.3">P8_41</text>
<text x="78.8" y="145.8">P8_44</text>
<text x="22.9" y="150.9">P8_11</text>
<text x="22.9" y="156">P8_15</text>
<text x="22.9" y="153.4">P8_16</text>
<text x="78.8" y="153.4">P8_39</text>
<text x="78.8" y="156">P8_40</text>
<text x="78.8" y="150.9">P8_42</text>
<text x="22.9" y="161">P9_15</text>
<text x="78.8" y="161">P8_27</text>
<text x="22.9" y="163.6">P9_23</text>
<text x="78.8" y="166.1">P8_28</text>
<text x="78.8" y="163.6">P8_29</text>
<text x="22.9" y="173.7">P8_26</text>
<text x="22.9" y="168.7">P9_12</text>
<text x="78.8" y="168.7">P8_30</text>
<text x="79.4" y="173.7">J1_2</text>
<text x="81.7" y="173.7">3</text>
<text x="22.9" y="178.8">P8_20</text>
<text x="22.9" y="176.3">P8_21</text>
<text x="80.2" y="178.8">P1</text>
<text x="81.1" y="178.8">2</text>
<text x="79.3" y="183.9">P9_1</text>
<text x="79.3" y="183.9">P9_2</text>
<text x="79.4" y="183.9">J1_14</text>
<text x="79.4" y="183.9">J1_15</text>
<text x="78.8" y="186.4">P9_34</text>
</g>
</svg>
